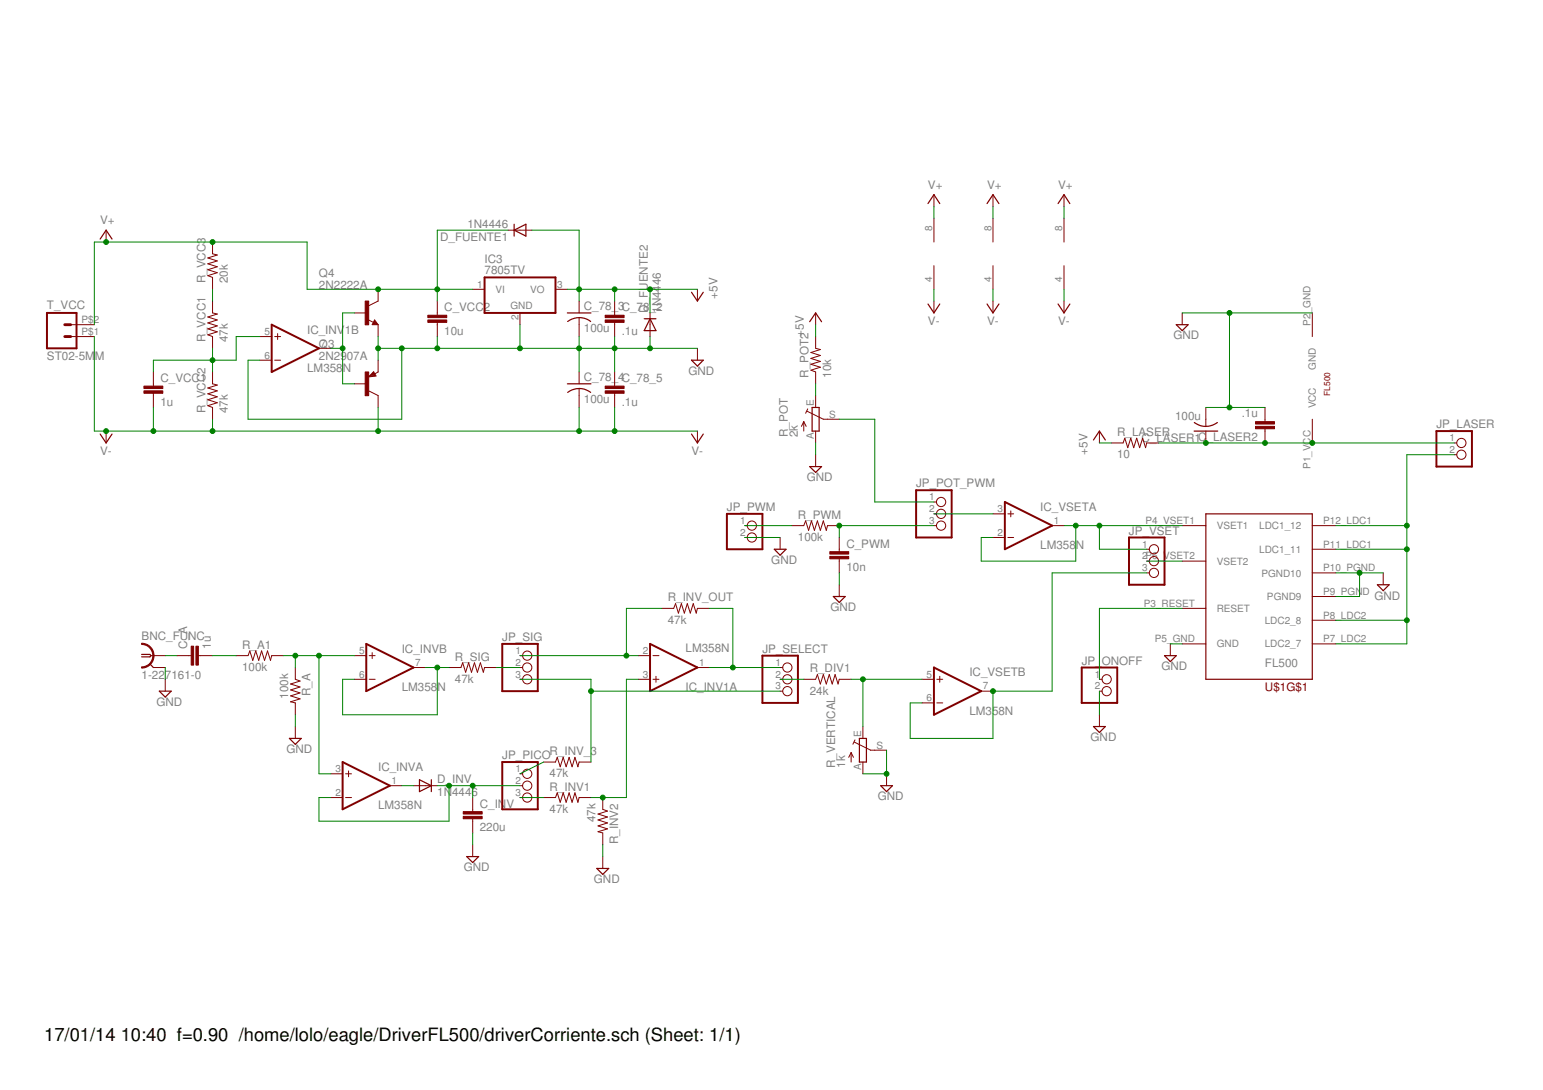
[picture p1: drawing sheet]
<svg xmlns="http://www.w3.org/2000/svg" width="297mm" height="210mm" viewBox="0 0 297 210" stroke-linecap="round" stroke-linejoin="round" font-family="sans-serif">
<g fill="none" stroke="#800000" stroke-width=".19">
<path d="M179.8 37.5v2.3M191.2 37.5v2.3M204.8 37.5v2.3M20.4 44.3v2.3M40.9 58v2.3l.9 .2-1.8 .5 1.8 .6-1.8 .6 1.8 .6-1.8 .5 1.8 .6-1.8 .6 .9 .3v2.3M40.9 46.6v2.3l.9 .2-1.8 .6 1.8 .5-1.8 .6 1.8 .6-1.8 .5 1.8 .6-1.8 .6 .9 .3v2.3M72.8 55.7v2.3l-1.8 .9M84.2 58v2.7M91 55.7h2.3M97.8 44.3h4.6M106.9 55.7h2.3M111.5 58v2.3"/>
<path d="M118.3 58v2.7M134.3 55.7v2.3M179.8 42v4.6M179.8 51.2v4.5M179.8 58v2.3M191.2 42v4.6M191.2 51.2v4.5M191.2 58v2.3M204.8 42v4.6M204.8 51.2v4.5M204.8 58v2.3M13.6 64.8h4.6"/>
<path d="M13.6 62.5h4.6M29.5 71.6v2.8M29.5 75.7v2.8M40.9 71.6v2.3l.9 .2-1.8 .6 1.8 .6-1.8 .5 1.8 .6-1.8 .6 1.8 .6-1.8 .5 .9 .4v2.2M50 64.8h2.3M50 69.4h2.3M52.9 64.8h1.1M52.9 69.4h1.1M53.4 64.2v1.2M61.4 67.1h2.3M68.2 73.9h2.3M68.2 60.3h2.3"/>
<path d="M70.8 61.5l1.1 .6M71 75.3l1.8 .9v2.3M71.9 71.6l.5 .8-1.4 .2zM72.1 61.6l.7 .9h-1.2zM72.8 69.4v2.2l-.7 .4M72.8 62.5v2.3M84.2 62.1v2.7M100.1 60.3v2.2M111.5 61.2v3.6M111.5 71.6v2.3M111.5 74.8v3.7M118.3 62.1v2.7"/>
<path d="M118.3 71.6v2.8M118.3 75.7v2.8M125.1 60.3v4.5M134.3 67.1v2.3M155.3 79.2l3.2 1.5h3.1M155.5 78.7l-.4 .9M157 64.8v2.3l.9 .2-1.8 .6 1.8 .6-1.8 .5 1.8 .6-1.8 .5 1.8 .6-1.8 .6 .9 .3v2.3M157 60.3v2.2M157 76.2v2.3M227.6 60.3v2.2M232.1 78.5v3.6M243.5 78.5v2.7"/>
<path d="M252.6 60.3v4.5M20.4 83v2.3M134.3 83v2.3M154.7 81.2v1.8M154.7 81.2l-.4 .9M154.7 81.2l.5 .9M157 83v2.3M157 87.6v2.3M179.8 99h.5M179.8 96.7h.5M191.2 99h2.2M194 99h1.1"/>
<path d="M194.6 98.4v1.1M211.6 83v2.3M213.9 85.3h2.3l.3-.9 .6 1.8 .6-1.8 .5 1.8 .6-1.8 .6 1.8 .6-1.8 .5 1.8 .2-.9h2.3M232.1 83v2.3M243.5 82.6v2.7M252.6 80.7v4.6M280 85.3h.4M280 87.6h.4M127.4 117.2h2.3l.3-1 .6 1.9 .6-1.9 .5 1.9 .6-1.9 .6 1.9 .6-1.9 .5 1.9 .3-.9h2.2M143.4 101.2h.4M143.4 103.5h.4M150.2 103.5v2.3"/>
<path d="M152.5 101.2h2.2l.4-.9 .6 1.8 .5-1.8 .6 1.8 .6-1.8 .5 1.8 .6-1.8 .6 1.8 .2-.9h2.3M161.6 103.5v2.7M161.6 107.6v2.7M161.6 112.6v2.3M179.8 101.2h.5M191.2 103.5h2.2M194 103.5h1.1M202.5 101.2h2.3M220.7 105.8h.6M220.7 110.3h.6M220.7 108.1h.6M227.6 101.2h4.5"/>
<path d="M227.6 108.1h4.5M227.6 117.2h4.5M252.6 101.2h4.6M252.6 105.8h4.6M252.6 110.3h4.6M252.6 114.9h4.6M252.6 119.4h4.6M266.3 110.3v2.3M29.1 126.3h2.7M29.5 128.5h2.3M31.8 130.8v2.3M34.1 126.3h2.7"/>
<path d="M38.2 126.3h2.7M45.5 126.3h2.3l.3-1 .6 1.9 .5-1.9 .6 1.9 .6-1.9 .5 1.9 .6-1.9 .6 1.9 .2-.9h2.3M56.9 128.5v2.3l.9 .3-1.9 .6 1.9 .6-1.9 .6 1.9 .5-1.9 .6 1.9 .6-1.9 .5 1 .3v2.2M56.9 139.9v2.3M68.2 130.8h2.3M68.2 126.3h2.3M71.1 130.8h1.1M71.1 126.3h1.1M71.6 125.7v1.1M79.6 128.5h2.3M86.4 128.5h2.3l.4-.9 .5 1.9 .6-1.9 .6 1.9 .5-1.9 .6 1.9 .6-1.9 .5 1.9 .3-1h2.2M100.1 130.8h.5"/>
<path d="M100.1 126.3h.5M100.1 128.5h.5M122.9 130.8h2.2M122.9 126.3h2.2M125.7 130.8h1.2M125.7 126.3h1.2M126.3 130.2v1.2M134.3 128.5h2.2M150.2 130.8h.5M150.2 133.1h.5M150.2 128.5h.5M154.7 130.8h2.3l.4-.9 .5 1.8 .6-1.8 .6 1.8 .5-1.8 .6 1.8 .6-1.8 .5 1.8 .3-.9h2.3"/>
<path d="M166.1 139.9v2.3M177.5 130.8h2.3M177.5 135.4h2.3M180.3 130.8h1.2M180.3 135.4h1.2M180.9 130.2v1.2M188.9 133.1h2.3M211.6 130.8h.6M211.6 133.1h.6M211.6 137.6v2.3M225.3 124v2.3M227.6 124h4.5"/>
<path d="M252.6 124h4.6M63.7 149h2.3M63.7 153.6h2.3M66.5 149h1.2M66.5 153.6h1.2M67.1 148.5v1.1M75.1 151.3h2.2M79.6 151.3h4.6M91 153.6v2.7M91 157.7v2.7M100.1 149h.5M100.1 153.6h.5"/>
<path d="M100.1 151.3h.5M104.6 153.6h2.3l.4-.9 .5 1.8 .6-1.8 .6 1.8 .6-1.8 .5 1.8 .6-1.8 .6 1.8 .2-.9h2.3M104.6 146.7h2.3l.4-.9 .5 1.9 .6-1.9 .6 1.9 .6-1.9 .5 1.9 .6-1.9 .6 1.9 .2-1h2.3M116 153.6v2.3l.9 .3-1.8 .6 1.8 .5-1.8 .6 1.8 .6-1.8 .5 1.8 .6-1.8 .6 .9 .2v2.3M163.9 144.9v1.8M163.9 144.9l-.5 .9M163.9 144.9l.4 .9M164.4 142.9l3.2 1.6h3.1M164.6 142.5l-.4 .8M166.1 146.7v2.3M170.7 149v2.3M91 162.7v2.3"/>
<path d="M116 165v2.2"/>
<circle cx="181.2" cy="99" r=".89"/>
<circle cx="181.2" cy="96.7" r=".89"/>
<circle cx="281.3" cy="85.3" r=".89"/>
<circle cx="281.3" cy="87.6" r=".89"/>
<circle cx="144.7" cy="101.2" r=".89"/>
<circle cx="144.7" cy="103.5" r=".89"/>
<circle cx="181.2" cy="101.2" r=".89"/>
<circle cx="222.1" cy="110.3" r=".89"/>
<circle cx="222.1" cy="105.8" r=".89"/>
<circle cx="222.1" cy="108.1" r=".89"/>
<circle cx="101.5" cy="126.3" r=".89"/>
<circle cx="101.5" cy="130.8" r=".89"/>
<circle cx="101.5" cy="128.5" r=".89"/>
<circle cx="151.6" cy="133.1" r=".89"/>
<circle cx="151.6" cy="128.5" r=".89"/>
<circle cx="151.6" cy="130.8" r=".89"/>
<circle cx="213" cy="133.1" r=".89"/>
<circle cx="213" cy="130.8" r=".89"/>
<circle cx="101.5" cy="153.6" r=".89"/>
<circle cx="101.5" cy="151.3" r=".89"/>
<circle cx="101.5" cy="149" r=".89"/>
</g>
<g fill="none" stroke="#800000" stroke-width=".23">
<path d="M178.6 39.2l1.2-1.7 1.1 1.7M190 39.2l1.2-1.7 1.1 1.7M203.7 39.2l1.1-1.7 1.2 1.7M19.3 46l1.1-1.7 1.2 1.7M99 44.3l2.2-1.1v2.3zM99 43.2v2.3M133.1 56.3l1.2 1.7 1.1-1.7M178.6 58.5l1.2 1.8 1.1-1.8M190 58.5l1.2 1.8 1.1-1.8M203.7 58.5l1.1 1.8 1.2-1.8M71.9 72.2h-.4l.4-.2 .2 .3-.9 .1 .7-.6 .3 .5M72.1 62.1l.1 .2h-.3l.2-.5 .5 .6h-.7"/>
<path d="M109.2 60.3h4.6M109.2 73.9h4.6M109.3 61.9a3.6 3.6 0 0 1 4.4 0M111.5 74.8l.9 .1 1.3 .7M111.5 74.8l-1.4 .3-.8 .5M124 61.4h2.3M125.1 61.4l1.2 2.3h-2.3zM133.1 69.4h2.3l-1.1 1.1zM155.9 62l1.1-1.7 1.2 1.7M156.3 78.5h1.4v4.5h-1.4zM226.4 62.5h2.3l-1.1 1.2zM19.3 83.6l1.1 1.7 1.2-1.7"/>
<path d="M133.1 83.6l1.2 1.7 1.1-1.7M155.9 89.9h2.3l-1.2 1.1zM210.5 84.7l1.1-1.7 1.2 1.7M229.9 83h4.5M229.9 81.4a3.6 3.6 0 0 0 4.5 0M232.1 99h20.5v31.8h-20.5zM149.1 105.8h2.2l-1.1 1.1zM160.4 114.9h2.3l-1.1 1.1zM265.2 112.6h2.2l-1.1 1.1zM27.3 126h1.6l.2 .3-.2 .2h-1.6M28.9 127.8l.6 .7M30.7 133.1h2.3l-1.2 1.1z"/>
<path d="M210.5 139.9h2.3l-1.2 1.2zM224.2 126.3h2.2l-1.1 1.1zM55.7 142.2h2.3l-1.1 1.1zM80.8 150.2l2.2 1.1-2.2 1.1zM83 150.2v2.2M165.4 142.2h1.4v4.5h-1.4zM169.5 151.3h2.3l-1.1 1.1zM89.9 165h2.2l-1.1 1.1zM114.9 167.2h2.3l-1.2 1.2z"/>
</g>
<g fill="none" stroke="#800000" stroke-width=".38">
<path d="M93.3 53.4h13.6v6.9h-13.6zM9 60.3h5.7v6.8h-5.7zM52.3 62.5l9.1 4.6-9.1 4.5zM139.9 99h6.9v6.8h-6.9zM176.4 94.4h6.8v9.1h-6.8zM193.4 96.7l9.1 4.5-9.1 4.6zM276.5 83h6.9v6.9h-6.9zM217.3 103.5h6.9v9.1h-6.9zM70.5 124l9.1 4.5-9.1 4.6zM96.7 124h6.8v9.1h-6.8zM125.1 124l9.2 4.5-9.2 4.6zM146.8 126.3h6.8v9.1h-6.8z"/>
<path d="M179.8 128.5l9.1 4.6-9.1 4.5zM208.2 128.5h6.9v6.9h-6.9zM66 146.7l9.1 4.6-9.1 4.6zM96.7 146.7h6.8v9.2h-6.8z"/>
</g>
<g fill="#800000" stroke="#800000" stroke-width=".19">
<path d="M82.4 61.6h3.6v.5h-3.6z"/>
<path d="M82.4 60.7h3.6v.5h-3.6z"/>
<path d="M37.7 124.4h.5v3.7h-.5z"/>
<path d="M36.8 124.4h.5v3.7h-.5z"/>
<path d="M116.5 61.6h3.6v.5h-3.6z"/>
<path d="M116.5 60.7h3.6v.5h-3.6z"/>
<path d="M241.7 81.2h3.6v.5h-3.6z"/>
<path d="M241.7 82.1h3.6v.5h-3.6z"/>
<path d="M89.2 157.2h3.6v.5h-3.6z"/>
<path d="M89.2 156.3h3.6v.5h-3.6z"/>
<path d="M159.7 107.1h3.7v.5h-3.7z"/>
<path d="M159.7 106.2h3.7v.5h-3.7z"/>
<path d="M116.5 75.3h3.6v.4h-3.6z"/>
<path d="M116.5 74.4h3.6v.4h-3.6z"/>
<path d="M27.7 75.3h3.6v.4h-3.6z"/>
<path d="M27.7 74.4h3.6v.4h-3.6z"/>
<path d="M70.3 71.6h.7v4.6h-.7z"/>
<path d="M70.3 58h.7v4.5h-.7z"/>
</g>
<path d="M27.3 123.9a2.39 2.39 0 0 1 2.4 2.4 2.39 2.39 0 0 1-2.4 2.4v-.3a2.16 2.16 0 0 0 2.1-2.1 2.16 2.16 0 0 0-2.1-2.2z" fill-rule="evenodd" fill="#800000" stroke="#800000" stroke-width=".19"/>
<path d="M12.5 62.5h1.1M12.5 64.8h1.1" fill="none" stroke="#800000" stroke-width=".55"/>
<g fill="none" stroke="#008000" stroke-width=".19">
<path d="M179.8 39.8v2.2M191.2 39.8v2.2M204.8 39.8v2.2M40.9 55.7v2.3M91 55.7h-31.9v-9.1h-40.9v15.9M97.8 44.3h-13.6v13.7M102.4 44.3h9.1v13.7M109.2 55.7h25.1M118.3 55.7v2.3M125.1 55.7v4.6M179.8 55.7v2.3M191.2 55.7v2.3"/>
<path d="M204.8 55.7v2.3M18.2 64.8v18.2h116.1M29.5 78.5v4.5M40.9 67.1v4.5M50 64.8h-4.5v4.6h-16v2.2M63.7 67.1h2.3M68.2 60.3h-2.2v13.6h2.2M72.8 67.1h61.5M72.8 64.8v4.6M72.8 78.5v4.5M77.3 67.1v13.6h-29.5v-11.3h2.2M84.2 64.8v2.3"/>
<path d="M100.1 62.5v4.6M111.5 64.8v6.8M111.5 78.5v4.5M118.3 64.8v6.8M118.3 78.5v4.5M125.1 64.8v2.3M157 62.5v2.3M157 73.9v2.3M227.6 60.3h25M232.1 78.5h11.4M236.7 60.3v18.2M40.9 80.7v2.3"/>
<path d="M157 85.3v2.3M161.6 80.7h6.8v16h11.4M179.8 99h11.4M211.6 85.3h2.3M223 85.3h57M280 87.6h-9.2v36.4h-13.6M127.4 117.2h-6.8v9.1M136.5 117.2h4.6v11.3M143.4 103.5h6.8M143.4 101.2h9.1M161.6 110.3v2.3M179.8 101.2h-18.2v2.3"/>
<path d="M204.8 101.2h22.8M207.1 101.2v6.9h-18.2v-4.6h2.3M211.6 101.2v4.6h9.1M220.7 110.3h-18.2v22.8h-11.3v9.1h-16v-6.8h2.3M220.7 108.1h6.9M227.6 117.2h-16v13.6M257.2 110.3h9.1M257.2 101.2h13.6M257.2 105.8h13.6M257.2 119.4h13.6M261.7 110.3v4.6h-4.5M31.8 128.5v2.3"/>
<path d="M31.8 126.3h2.3M40.9 126.3h4.6M54.6 126.3h13.6M56.9 126.3v2.2M56.9 137.6v2.3M61.4 126.3v22.7h2.3M81.9 128.5h4.5M84.2 128.5v9.1h-18.2v-6.8h2.2M95.5 128.5h4.6M100.1 126.3h22.8M100.1 130.8h13.7v15.9M113.8 133.1h36.4"/>
<path d="M122.9 130.8h-2.3v22.8h-6.8M136.5 128.5h13.7M150.2 130.8h4.5M163.9 130.8h13.6M166.1 130.8v9.1M211.6 133.1v4.5M225.3 124h2.3M77.3 151.3h2.3M84.2 151.3h15.9M86.4 151.3v6.8h-25v-4.5h2.3M91 151.3v2.3M100.1 153.6h4.5"/>
<path d="M104.6 146.7l-4.5 2.3M170.7 144.5v4.5h-4.6M91 160.4v2.3M116 162.7v2.3"/>
</g>
<g fill="#008000" stroke="#008000" stroke-width=".19">
<circle cx="84.2" cy="55.7" r=".47"/>
<circle cx="72.8" cy="55.7" r=".47"/>
<circle cx="20.4" cy="46.6" r=".47"/>
<circle cx="40.9" cy="46.6" r=".47"/>
<circle cx="236.7" cy="78.5" r=".47"/>
<circle cx="236.7" cy="60.3" r=".47"/>
<circle cx="261.7" cy="110.3" r=".47"/>
<circle cx="170.7" cy="149" r=".47"/>
<circle cx="84.2" cy="67.1" r=".47"/>
<circle cx="100.1" cy="67.1" r=".47"/>
<circle cx="111.5" cy="67.1" r=".47"/>
<circle cx="118.3" cy="67.1" r=".47"/>
<circle cx="72.8" cy="67.1" r=".47"/>
<circle cx="77.3" cy="67.1" r=".47"/>
<circle cx="125.1" cy="67.1" r=".47"/>
<circle cx="207.1" cy="101.2" r=".47"/>
<circle cx="211.6" cy="101.2" r=".47"/>
<circle cx="111.5" cy="55.7" r=".47"/>
<circle cx="118.3" cy="55.7" r=".47"/>
<circle cx="125.1" cy="55.7" r=".47"/>
<circle cx="270.8" cy="101.2" r=".47"/>
<circle cx="270.8" cy="105.8" r=".47"/>
<circle cx="270.8" cy="119.4" r=".47"/>
<circle cx="243.5" cy="85.3" r=".47"/>
<circle cx="232.1" cy="85.3" r=".47"/>
<circle cx="252.6" cy="85.3" r=".47"/>
<circle cx="56.9" cy="126.3" r=".47"/>
<circle cx="61.4" cy="126.3" r=".47"/>
<circle cx="86.4" cy="151.3" r=".47"/>
<circle cx="91" cy="151.3" r=".47"/>
<circle cx="113.8" cy="133.1" r=".47"/>
<circle cx="116" cy="153.6" r=".47"/>
<circle cx="120.6" cy="126.3" r=".47"/>
<circle cx="141.1" cy="128.5" r=".47"/>
<circle cx="166.1" cy="130.8" r=".47"/>
<circle cx="191.2" cy="133.1" r=".47"/>
<circle cx="161.6" cy="101.2" r=".47"/>
<circle cx="84.2" cy="128.5" r=".47"/>
<circle cx="111.5" cy="83" r=".47"/>
<circle cx="118.3" cy="83" r=".47"/>
<circle cx="40.9" cy="83" r=".47"/>
<circle cx="72.8" cy="83" r=".47"/>
<circle cx="29.5" cy="83" r=".47"/>
<circle cx="20.4" cy="83" r=".47"/>
<circle cx="40.9" cy="69.4" r=".47"/>
<circle cx="66" cy="67.1" r=".47"/>
</g>
<g font-size="3.5">
<text x="8.5" y="200.4">17/01/14</text>
<text x="23.2" y="200.4">10:40 f=0.90 /home/lolo/eagle/DriverFL500/driverCorriente.sch (Sheet: 1/1)</text>
</g>
<g font-size="2.2" fill="#808080">
<text x="178.6" y="36.4">V+</text>
<text x="190" y="36.4">V+</text>
<text x="203.7" y="36.4">V+</text>
<text x="19.3" y="43.2">V+</text>
<text x="84.7" y="46.3">D_FUENTE1</text>
<text x="90" y="43.8">1N4446</text>
<text x="61.4" y="53.4">Q4</text>
<text x="93.3" y="52.9">7805TV</text>
<text x="93.3" y="50.6">IC3</text>
<text x="9" y="59.6">T_VCC</text>
<text x="39.6" y="54.6" transform="rotate(-90 39.6 54.6)">R_VCC3</text>
<text x="43.9" y="54.6" transform="rotate(-90 43.9 54.6)">20k</text>
<text x="61.4" y="55.7">2N2222A</text>
<text x="85.5" y="59.9">C_VCC2</text>
<text x="112.4" y="59.7">C_78_3C_78_2</text>
<text x="138.1" y="57.5" transform="rotate(-90 138.1 57.5)">+5V</text>
<text x="39.6" y="65.9" transform="rotate(-90 39.6 65.9)">R_VCC1</text>
<text x="43.9" y="65.9" transform="rotate(-90 43.9 65.9)">47k</text>
<text x="59.1" y="64.2">IC_INV</text>
<text x="66.4" y="64.2">1B</text>
<text x="85.5" y="64.5">10u</text>
<text x="112.4" y="64">100u</text>
<text x="119.7" y="64.5">.1u</text>
<text x="124.7" y="60.3" transform="rotate(-90 124.7 60.3)">D_FUENTE2</text>
<text x="127.2" y="60.3" transform="rotate(-90 127.2 60.3)">1N4446</text>
<text x="154.7" y="64.8" transform="rotate(-90 154.7 64.8)">+5V</text>
<text x="178.6" y="62.5">V-</text>
<text x="190" y="62.5">V-</text>
<text x="203.7" y="62.5">V-</text>
<text x="225.9" y="65.4">GND</text>
<text x="9" y="69.4">ST02-5M</text>
<text x="18.3" y="69.4">M</text>
<text x="59.1" y="71.6">LM358</text>
<text x="61.4" y="69.4">2N2907A</text>
<text x="61.4" y="67.1">Q3</text>
<text x="66" y="71.6">N</text>
<text x="30.9" y="73.6">C_VCC1</text>
<text x="112.4" y="77.7">100u</text>
<text x="112.4" y="73.3">C_78_4C_78_5</text>
<text x="132.5" y="72.2">GND</text>
<text x="155.7" y="72.8" transform="rotate(-90 155.7 72.8)">R_POT2</text>
<text x="160" y="72.8" transform="rotate(-90 160 72.8)">10k</text>
<text x="30.9" y="78.1">1u</text>
<text x="39.6" y="79.6" transform="rotate(-90 39.6 79.6)">R_VCC2</text>
<text x="43.9" y="79.6" transform="rotate(-90 43.9 79.6)">47k</text>
<text x="119.7" y="78.1">.1u</text>
<text x="215.1" y="83.9">R_LASER</text>
<text x="226.2" y="80.8">100u</text>
<text x="239" y="80.4">.1u</text>
<text x="276.5" y="82.4">JP_LASER</text>
<text x="19.3" y="87.6">V-</text>
<text x="133.1" y="87.6">V-</text>
<text x="151.7" y="84.2" transform="rotate(-90 151.7 84.2)">R_POT</text>
<text x="153.6" y="84.2" transform="rotate(-90 153.6 84.2)">2k</text>
<text x="209.4" y="87.6" transform="rotate(-90 209.4 87.6)">+5V</text>
<text x="215.1" y="88.3">10</text>
<text x="219.8" y="85.2">C_LASER1C</text>
<text x="232.3" y="84.9">_LASER2</text>
<text x="155.3" y="92.7">GND</text>
<text x="176.4" y="93.8">JP_POT_PWM</text>
<text x="139.9" y="98.4">JP_PWM</text>
<text x="153.6" y="99.9">R_PWM</text>
<text x="200.3" y="98.4">IC_VSETA</text>
<text x="153.6" y="104.2">100k</text>
<text x="162.9" y="105.4">C_PWM</text>
<text x="200.3" y="105.8">LM358</text>
<text x="207.1" y="105.8">N</text>
<text x="217.3" y="102.9">JP_VSET</text>
<text x="148.5" y="108.6">GND</text>
<text x="162.9" y="110">10n</text>
<text x="128.6" y="115.8">R_INV_OUT</text>
<text x="159.9" y="117.7">GND</text>
<text x="264.6" y="115.5">GND</text>
<text x="27.3" y="123.3">BNC_FUNC</text>
<text x="36" y="124.9" transform="rotate(-90 36 124.9)">C_A</text>
<text x="40.6" y="124.9" transform="rotate(-90 40.6 124.9)">1u</text>
<text x="46.6" y="124.9">R_A1</text>
<text x="77.3" y="125.7">IC_INVB</text>
<text x="96.7" y="123.4">JP_SIG</text>
<text x="128.6" y="120.1">47k</text>
<text x="132" y="125.6">LM358N</text>
<text x="146.8" y="125.7">JP_SELECT</text>
<text x="27.3" y="130.8">1-227161-0</text>
<text x="46.6" y="129.2">100k</text>
<text x="87.6" y="131.5">47k</text>
<text x="87.6" y="127.2">R_SIG</text>
<text x="155.9" y="129.5">R_DIV1</text>
<text x="186.6" y="130.2">IC_VSETB</text>
<text x="208.2" y="128">JP_</text>
<text x="212.1" y="128">ONOFF</text>
<text x="223.6" y="129.1">GND</text>
<text x="243.5" y="128.5">FL500</text>
<text x="30.1" y="135.9">GND</text>
<text x="55.5" y="134.5" transform="rotate(-90 55.5 134.5)">100k</text>
<text x="59.8" y="134" transform="rotate(-90 59.8 134)">R_A</text>
<text x="77.3" y="133.1">LM358</text>
<text x="84.2" y="133.1">N</text>
<text x="132" y="133">IC_INV1A</text>
<text x="155.9" y="133.8">24k</text>
<text x="186.6" y="137.6">LM358N</text>
<text x="209.9" y="142.8">GND</text>
<text x="55.1" y="145">GND</text>
<text x="72.8" y="148.5">IC_INVA</text>
<text x="96.7" y="146.2">JP_PICO</text>
<text x="105.8" y="149.7">47k</text>
<text x="105.8" y="145.4">R_INV_3</text>
<text x="160.8" y="147.9" transform="rotate(-90 160.8 147.9)">R_VERTICAL</text>
<text x="162.7" y="147.9" transform="rotate(-90 162.7 147.9)">1k</text>
<text x="72.8" y="155.9">LM358N</text>
<text x="84.2" y="153.4">1N</text>
<text x="84.2" y="150.9">D_INV</text>
<text x="87" y="153.4">4446</text>
<text x="92.4" y="155.5">C_INV</text>
<text x="105.8" y="152.2">R_INV1</text>
<text x="169" y="154.1">GND</text>
<text x="92.4" y="160.1">220u</text>
<text x="105.8" y="156.5">47k</text>
<text x="114.7" y="158.3" transform="rotate(-90 114.7 158.3)">47k</text>
<text x="89.3" y="167.8">GND</text>
<text x="119" y="162.6" transform="rotate(-90 119 162.6)">R_INV2</text>
<text x="114.3" y="170.1">GND</text>
</g>
<text font-size="2.2" fill="#800000" x="243.5" y="133.1">U$1G$1</text>
<g font-size="1.9" fill="#808080">
<text x="179.5" y="44.5" transform="rotate(-90 179.5 44.5)">8</text>
<text x="190.8" y="44.5" transform="rotate(-90 190.8 44.5)">8</text>
<text x="204.5" y="44.5" transform="rotate(-90 204.5 44.5)">8</text>
<text x="91.9" y="55.4">1</text>
<text x="95.4" y="56.4">VI</text>
<text x="98.3" y="59.6">GND</text>
<text x="102.1" y="56.4">VO</text>
<text x="107.3" y="55.4">3</text>
<text x="179.5" y="54.3" transform="rotate(-90 179.5 54.3)">4</text>
<text x="190.8" y="54.3" transform="rotate(-90 190.8 54.3)">4</text>
<text x="204.5" y="54.3" transform="rotate(-90 204.5 54.3)">4</text>
<text x="15.7" y="64.5">P$1</text>
<text x="15.7" y="62.2">P$2</text>
<text x="50.9" y="64.5">5</text>
<text x="99.8" y="61.7" transform="rotate(-90 99.8 61.7)">2</text>
<text x="252.3" y="62.7" transform="rotate(-90 252.3 62.7)">P2_GND</text>
<text x="50.9" y="69">6</text>
<text x="61.7" y="66.8">7</text>
<text x="253.3" y="71.2" transform="rotate(-90 253.3 71.2)">GND</text>
<text x="156.7" y="78.1" transform="rotate(-90 156.7 78.1)">E</text>
<text x="159.6" y="80.4">S</text>
<text x="253.3" y="78.6" transform="rotate(-90 253.3 78.6)">VCC</text>
<text x="156.7" y="84.6" transform="rotate(-90 156.7 84.6)">A</text>
<text x="279" y="85">1</text>
<text x="279" y="87.2">2</text>
<text x="252.3" y="90.3" transform="rotate(-90 252.3 90.3)">P1_VCC</text>
<text x="142.5" y="100.9">1</text>
<text x="178.9" y="96.4">1</text>
<text x="178.9" y="98.6">2</text>
<text x="178.9" y="100.9">3</text>
<text x="192" y="98.6">3</text>
<text x="202.9" y="100.9">1</text>
<text x="220.5" y="100.9">P4_VSET1</text>
<text x="234.2" y="101.9">VSET1</text>
<text x="242.4" y="101.9">LDC1_12</text>
<text x="254.7" y="100.9">P12_LDC1</text>
<text x="142.5" y="103.2">2</text>
<text x="192" y="103.2">2</text>
<text x="219.9" y="105.5">1</text>
<text x="219.9" y="107.7">2P6_VSET2</text>
<text x="242.4" y="106.5">LDC1_11</text>
<text x="254.7" y="105.5">P11_LDC1</text>
<text x="219.9" y="110">3</text>
<text x="234.2" y="108.7">VSET2</text>
<text x="242.8" y="111">PGND10</text>
<text x="254.7" y="110">P10_PGND</text>
<text x="220.2" y="116.8">P3_RESET</text>
<text x="234.2" y="117.8">RESET</text>
<text x="243.9" y="115.6">PGND9</text>
<text x="254.7" y="114.6">P9_PGND</text>
<text x="254.7" y="119.1">P8_LDC2</text>
<text x="69.1" y="125.9">5</text>
<text x="99.2" y="125.9">1</text>
<text x="123.7" y="125.9">2</text>
<text x="222.3" y="123.7">P5_GND</text>
<text x="234.2" y="124.7">GND</text>
<text x="243.5" y="120.1">LDC2_8</text>
<text x="243.5" y="124.7">LDC2_7</text>
<text x="254.7" y="123.7">P7_LDC2</text>
<text x="69.1" y="130.5">6</text>
<text x="79.9" y="128.2">7</text>
<text x="99.2" y="128.2">2</text>
<text x="99.2" y="130.5">3</text>
<text x="123.7" y="130.5">3</text>
<text x="134.6" y="128.2">1</text>
<text x="149.3" y="128.2">1</text>
<text x="149.3" y="130.5">2</text>
<text x="178.4" y="130.5">5</text>
<text x="210.8" y="130.5">1</text>
<text x="149.3" y="132.8">3</text>
<text x="178.4" y="135">6</text>
<text x="189.2" y="132.8">7</text>
<text x="210.8" y="132.8">2</text>
<text x="165.8" y="141.9" transform="rotate(-90 165.8 141.9)">E</text>
<text x="64.6" y="148.7">3</text>
<text x="99.2" y="148.7">1</text>
<text x="165.8" y="148.4" transform="rotate(-90 165.8 148.4)">A</text>
<text x="168.7" y="144.2">S</text>
<text x="64.6" y="153.3">2</text>
<text x="75.4" y="151">1</text>
<text x="99.2" y="151">2</text>
<text x="99.2" y="153.3">3</text>
</g>
<text font-size="1.6" fill="#800000" x="256" y="76.2" transform="rotate(-90 256 76.2)">FL500</text>
</svg>
